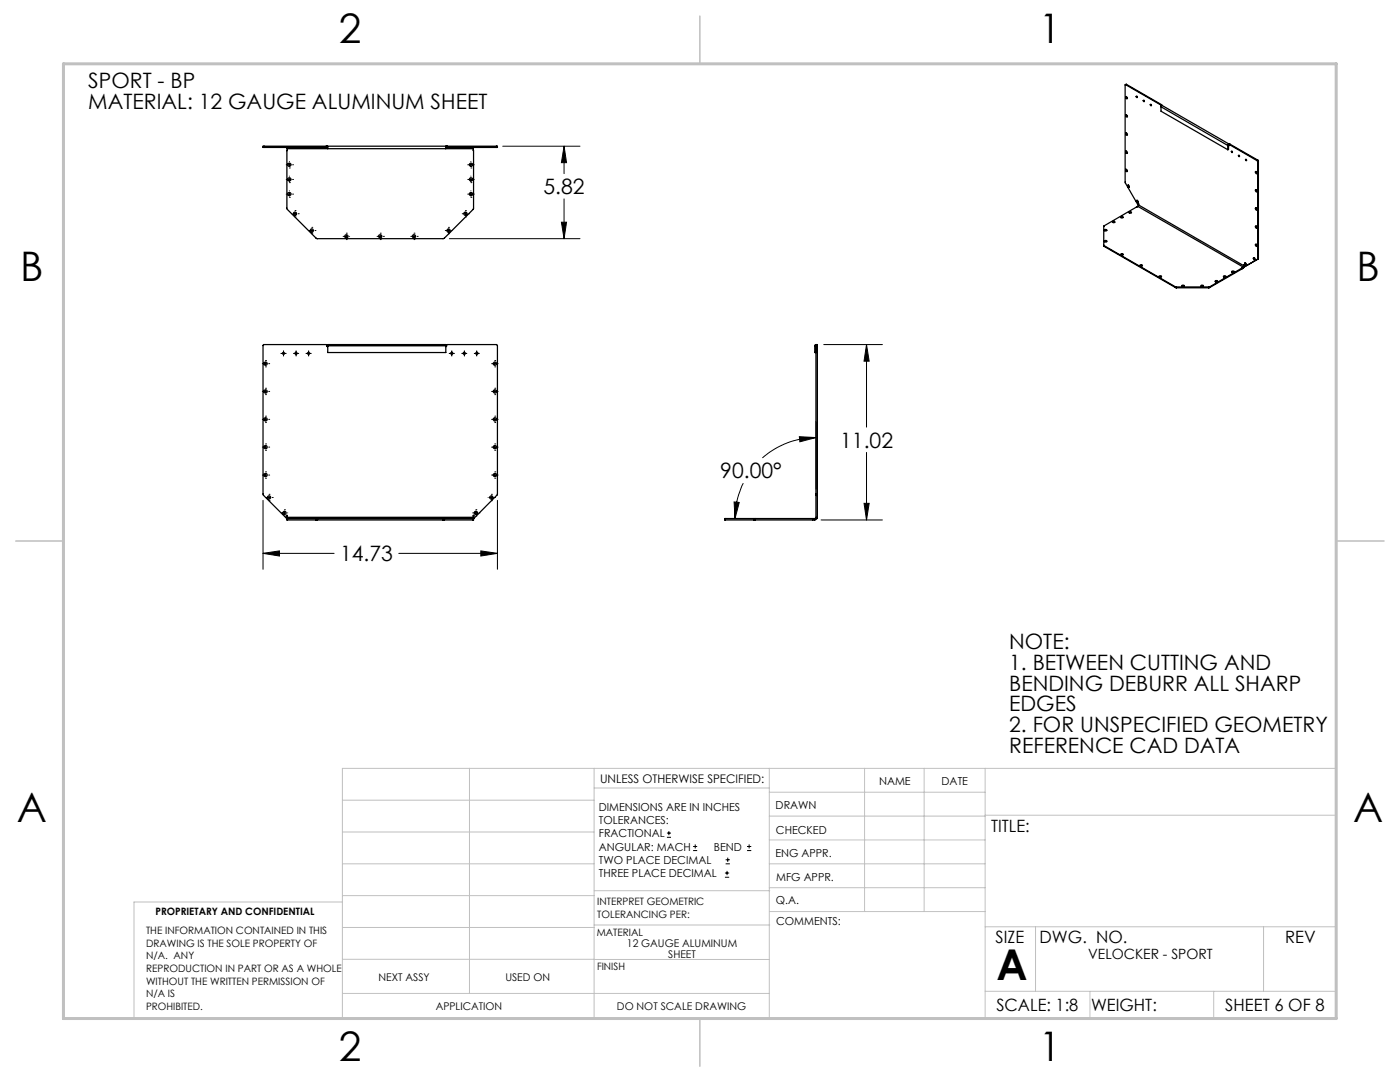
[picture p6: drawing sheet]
<svg xmlns="http://www.w3.org/2000/svg" width="279mm" height="216mm" viewBox="0 0 279 216" stroke-linecap="round" stroke-linejoin="round" font-family="sans-serif">
<g fill="none" stroke="#000" stroke-width=".2">
<path d="M57.1 38.7h.1M57.1 32.9h.1M57.1 35.8h.1M57.4 35.8h.7M57.4 32.9h.7M57.4 38.7h.7M57.7 39.4h.1M57.7 33.5h.1M57.7 36.4h.1M57.7 32.2h.1M57.7 32.6v.6M57.7 35.1v.1"/>
<path d="M57.7 35.5v.6M57.7 38.1h.1M57.7 38.4v.7M58.4 38.7h.1M58.4 32.9h.1M58.4 35.8h.1M93.3 35.8h.1M93.3 32.9h.1M93.3 38.7h.1M93.7 35.8h.6M93.7 32.9h.6M93.7 38.7h.6"/>
<path d="M94 36.4h.1M94 33.5h.1M94 39.4h.1M94 32.2h.1M94 32.6v.6M94 35.1v.1M94 35.5v.6M94 38.1h.1M94 38.4v.7M94.6 35.8h.1M94.6 32.9h.1M94.6 38.7h.1"/>
<path d="M100.3 29.2h15.4M112.6 29.2l.5 3.3h-1.1zM112.6 29.2v5.4M112.6 39.7v7.9M58.2 42.7h.1M58.6 42.7h.6M58.9 42h.1M58.9 43.3h.1M58.9 42.3v.7M59.5 42.7h.1M61.6 46h.1M61.9 46h.6"/>
<path d="M62.2 45.4h.1M62.2 46.6h.1M62.2 45.7v.6M62.9 46h.1M68.5 47.2h.1M68.8 47.2h.6M69.1 46.5h.1M69.1 47.8h.1M69.1 46.8v.7M69.7 47.2h.1M75.2 47.2h.1M75.6 47.2h.6"/>
<path d="M75.9 46.5h.1M75.9 47.8h.1M75.9 46.8v.7M76.5 47.2h.1M82 47.2h.1M82.3 47.2h.6M82.6 46.5h.1M82.6 47.8h.1M82.6 46.8v.7M83.3 47.2h.1M88.9 46h.1M89.2 46h.6"/>
<path d="M89.5 45.4h.1M89.5 46.6h.1M89.5 45.7v.6M89.7 47.6h26M90.1 46h.1M92.3 42.7h.1M92.6 42.7h.6M92.9 42h.1M92.9 43.3h.1M92.9 42.3v.7M93.5 42.7h.1M112 44.3h1.1l-.5 3.3z"/>
<path d="M52.4 78.1h.1M52.4 72.6h.1M52.7 78.1h.6M52.7 72.6h.6M53 77.5h.1M53 78.7h.1M53 71.9h.1M53 73.2h.1M53 72.2v.7M53 77.8v.6M53.6 78.1h.1M53.6 72.6h.1"/>
<path d="M56.1 70.5h1M56.6 70v1M58.6 70.5h1M59.1 70v1M61.1 70.5h1M61.6 70v1M89.6 70.5h1.1M90.2 70v1M92.1 70.5h1.1M92.7 70v1M94.7 70.5h1M95.1 70v1"/>
<path d="M98.1 78.1h.1M98.1 72.6h.1M98.4 78.1h.7M98.4 72.6h.7M98.7 77.5h.1M98.7 78.7h.1M98.7 71.9h.1M98.7 73.2h.1M98.7 72.2v.7M98.7 77.8v.6M99.4 78.1h.1M99.4 72.6h.1"/>
<path d="M164.4 68.8h11.7M172.9 68.8l.6 3.3h-1.1zM172.9 68.8v16.4M52.4 94.8h.1M52.4 89.2h.1M52.4 83.7h.1M52.5 99.8v13.8M52.7 94.8h.6M52.7 89.2h.6M52.7 83.7h.6M53 94.2h.1M53 95.4h.1"/>
<path d="M53 88.6h.1M53 89.9h.1M53 83h.1M53 84.3h.1M53 83.4v.6M53 88.9v.6M53 94.5v.6M53.1 99.3h.1M53.4 99.3h.6M53.6 94.8h.1M53.6 89.2h.1M53.6 83.7h.1"/>
<path d="M53.7 98.6h.1M53.7 99.9h.1M53.7 99v.6M54.3 99.3h.1M97.4 99.3h.1M97.8 99.3h.6M98.1 98.6h.1M98.1 99.9h.1M98.1 99v.6M98.1 83.7h.1M98.1 89.2h.1M98.1 94.8h.1"/>
<path d="M98.4 94.8h.7M98.4 89.2h.7M98.4 83.7h.7M98.7 99.3h.1M98.7 83h.1M98.7 84.3h.1M98.7 88.6h.1M98.7 89.9h.1M98.7 94.2h.1M98.7 95.4h.1M98.7 83.4v.6M98.7 88.9v.6"/>
<path d="M98.7 94.5v.6M99.3 99.8v13.8M99.4 94.8h.1M99.4 89.2h.1M99.4 83.7h.1M148.3 96.4a15.9 15.9 0 0 0-1.6 7.1M159.5 87.1l3.3 .2-3.2 .9zM162.8 87.3a16.3 16.3 0 0 0-10.6 4.1M162.8 84.1v13.5M172.9 90.3v13.5M52.5 110.4l3.3-.5v1zM52.5 110.4h14.2"/>
<path d="M56.1 102.3h.1M56.4 102.3h.7M56.8 101.7h.1M56.8 103h.1M56.8 102v.7M57.4 102.3h.1M79.6 110.4h19.7M94.3 102.3h.1M94.7 102.3h.6M95 101.7h.1M95 103h.1M95 102v.7"/>
<path d="M95.6 102.3h.1M96 109.9l3.3 .5-3.3 .5zM146.5 100.2l1 .1-.8 3.2zM163.9 103.8h12.2M172.4 100.4h1.1l-.6 3.4zM133.1 167.1h.8M133.1 166.2h.8M133.5 165.8v.9M138.3 169.7h.8M138.3 168.9h.8M138.7 168.5v.8M144.7 175h.8"/>
<path d="M144.7 174.2h.8M144.8 172.4h.9M144.8 171.6h.9M145.1 173.8v.8M145.2 171.1v.9M149.1 169.7h.8M149.1 168.9h.8M149.5 168.5v.8"/>
</g>
<g fill="none" stroke="#c0c0c0" stroke-width=".2">
<path d="M68.3 159.7h50.3M93.7 153.3v44.9M118.6 153.3v49.9M118.6 157.2h34.9M153.5 153.3v49.9M153.5 158.1h43.1M172.5 153.3v28.6M184.4 153.3v28.6M196.6 153.3v49.9M68.3 180h-41.6v23.2h240v-49.9h-198.4v49.9M68.3 178.7h50.3M68.3 172.4h50.3"/>
<path d="M68.3 166h50.3M118.6 177.7h35M153.5 167.6h43.1M153.5 162.8h43.1M153.5 172.4h43.1M153.5 177.1h43.1M196.6 162.7h70.1M68.3 198.2h85.2M68.3 191.4l85.2 .1M68.3 185.1h50.3M118.6 184.6h35M153.6 181.9h43"/>
<path d="M196.6 197.8h70.1M196.6 184.9h70.1M206.7 184.9v12.9M217.5 197.8v5.4M242.2 197.8v5.4M252.2 184.9v12.9"/>
</g>
<path d="M139.7 3.2v9.5M3.1 107.9h9.6M266.7 107.9h9.5M139.7 203.2v9.6" fill="none" stroke="#c0c0c0" stroke-width=".3"/>
<path d="M12.7 12.7h254v190.5h-254z" fill="none" stroke="#c0c0c0" stroke-width=".6"/>
<path d="M96 109.9l3.3 .5-3.3 .5zM52.5 110.4l3.3-.5v1zM159.5 87.1l3.3 .2-3.2 .9zM146.5 100.2l1 .1-.8 3.2zM172.4 100.4h1.1l-.6 3.4zM172.9 68.8l.6 3.3h-1.1zM112 44.3h1.1l-.5 3.3zM112.6 29.2l.5 3.3h-1.1z" fill="#000"/>
<g fill="none" stroke="#000" stroke-width=".25">
<path d="M224.6 16.9h-.1v19.5l2.7 4.6M224.6 16.9l7.1 4.1M224.8 16.8l-.2 .1M224.8 19.3l.2 .3M224.8 16.8l7 4.1M226.9 19.2l.1 .2M52.7 29.2h-.2v.2h.2M52.7 29.2h12.4M52.7 29.4h12.4M52.7 29.2v.2M57.3 30.1h.1M57.3 29.4v.3"/>
<path d="M57.3 29.7v12l5.9 5.9h25.5l5.8-5.9-.1-12M57.3 29.7h37.1M65.1 29.2h.2M65.1 29.4h.2M65.1 29.2v.2M65.3 29.2v.2M65.3 29.2h23.8M65.3 29.4h.1M65.4 29.2v.5M89 29.2v.5M89 29.4h.1M89.1 29.4h.2"/>
<path d="M89.1 29.2h.2M89.1 29.2v.2M89.3 29.2v.2M89.3 29.2h9.8M89.3 29.4h9.8M94.4 29.4v.3M99.1 29.2h.2v.2h-.2M99.1 29.2v.2M224.6 26.6a.21 .21 0 0 1 .4 .1 .21 .21 0 0 1-.2 .3zM224.6 30.2a.21 .21 0 0 1 .4 .1 .21 .21 0 0 1-.2 .3zM224.6 33.8a.21 .21 0 0 1 .4 .1 .21 .21 0 0 1-.2 .3zM224.7 22.9h.1a.24 .24 0 0 1 .2 .2 .24 .24 0 0 1-.1 .3l-.3-.3z"/>
<path d="M224.8 22.9l.2 .4M224.8 26.6l.2 .3M224.8 30.2l.2 .3M224.8 33.8l.2 .3M224.8 26.5v.1M224.8 30.2h.1M225.2 36.9l.2 .4M226.9 40l.3 .3M228.3 20l.1 .2M229.7 20.8l.1 .2M231.7 21l.1 .1M231.7 21.3l.3-.2 13.3 7.7"/>
<path d="M231.7 21.3l13.3 7.7M231.7 21.3v.9l13.3 7.7M231.8 20.9l.1 .2M231.8 20.9l-.1 .1M245 29v.9M245.2 28.9h.1M245.2 28.9v.9l-.2 .1M245.2 28.9l-.2 .1M245.3 28.9l-.1-.1-.2 .2M245.4 28.9l-.1 .2v-.1M245.4 28.9l5.5 3.2M245.5 28.8l-.3 .1"/>
<path d="M245.5 28.8l-.1 .1M245.5 28.8l5.5 3.2M245.9 30.2l.1 .1M247.3 31l.1 .2M248.7 31.8l.1 .2M250.5 34.3a.21 .21 0 0 1 .3 .1 .21 .21 0 0 1-.1 .2zM250.5 37.9a.21 .21 0 0 1 .3 .1 .21 .21 0 0 1-.1 .3zM250.7 34.2l.2 .4M250.7 37.9l.2 .3M250.7 37.9h.1M250.9 32.1l.1 .1M251 32.2v19.4"/>
<path d="M251 32l.1 .2M251 32l-.1 .1M251.1 32.2h-.1M251.1 32.2v19.3M220.3 48.9l.1 .1M220.4 49l14.2 8.2M220.4 49v.2M220.4 49.2l14.2 8.2M220.5 48a.23 .23 0 0 1 .2 0 .23 .23 0 0 1 .2 .2l-.1 .1a.23 .23 0 0 1-.2 0 .23 .23 0 0 1-.1-.3zM220.5 48.2h.4M220.5 46h.4M222 44.2a.23 .23 0 0 1 .3-.1 .23 .23 0 0 1 .1 .3h-.3z"/>
<path d="M222 44.4h.5M223.7 50.7a.24 .24 0 0 1 .3-.1 .24 .24 0 0 1 .2 .2 .28 .28 0 0 1-.3 .1 .28 .28 0 0 1-.2-.2zM223.7 43.3a.23 .23 0 0 1 .3-.1 .23 .23 0 0 1 .1 .3h-.3zM223.7 50.8h.4M223.7 43.4h.4M225.4 42.3a.23 .23 0 0 1 .2-.1 .23 .23 0 0 1 .2 .2l-.1 .1a.22 .22 0 0 1-.2 0 .22 .22 0 0 1-.1-.2zM225.4 42.5h.4M226.8 40a.21 .21 0 0 1 .3 .1 .21 .21 0 0 1-.2 .3zM227.1 41.2l-6.8 3.9v4l.1 .1M227.1 41.2l21 12.1M227.3 40.9l-.2 .3M227.3 40.9l21 12.2"/>
<path d="M227.3 40.9l-.1-.3v.4M227.3 41h-.1M227.5 52.9a.23 .23 0 0 1 .3-.1 .23 .23 0 0 1 .2 .2 .28 .28 0 0 1-.5-.1zM227.5 53.1h.4M231.3 55.1h.1a.24 .24 0 0 1 .2-.1 .24 .24 0 0 1 .2 .2 .26 .26 0 0 1-.3 .1 .26 .26 0 0 1-.2-.2zM231.4 55.2h.4M234.6 57.2l.2 .1M234.6 57.4h.2M234.6 57.2v.2M234.8 57.3h6.4M234.8 57.3v.1M234.8 57.4h6.4"/>
<path d="M235.9 57.1h.4M235.9 56.9a.24 .24 0 0 1 .3 0 .24 .24 0 0 1 .1 .2h-.4zM239.7 57.1h.4M239.7 56.9a.24 .24 0 0 1 .3 0 .24 .24 0 0 1 .1 .2h-.4zM241.2 57.3v.1M241.4 57.2l-.2 .1M241.4 57.4h-.2M241.4 57.2v.2M242.5 56.2h.5M242.6 56a.24 .24 0 0 1 .2 0 .24 .24 0 0 1 .2 .2 .23 .23 0 0 1-.3 .1 .23 .23 0 0 1-.1-.3zM244.2 55.1a.24 .24 0 0 1 .3-.1 .24 .24 0 0 1 .2 .2 .28 .28 0 0 1-.3 .1 .28 .28 0 0 1-.2-.2zM244.2 55.2h.4"/>
<path d="M245.8 54.2l.1-.1a.24 .24 0 0 1 .3 0 .24 .24 0 0 1 .1 .2 .28 .28 0 0 1-.3 .1 .28 .28 0 0 1-.2-.2zM245.9 54.3h.4M247.9 53.4h.1M247.9 53.4l-6.5 3.8M247.9 53.4v.2l-6.5 3.8M248.1 53.3l-.2 .1M248.1 53.3v.2M248.1 53.5l-.2 .1M248.3 53.1l-.2 .2M248.3 53.1v-.3l.1 .4M248.4 53.2l-.3 .3M248.4 53l-.1 .1"/>
<path d="M248.5 53.2h-.1M248.5 52.4l.2 .4M250.2 51.4h.1a.24 .24 0 0 1 .2 .2 .24 .24 0 0 1-.1 .3l-.2-.3zM250.3 51.4l.2 .4M250.5 41.5a.21 .21 0 0 1 .4 .1 .21 .21 0 0 1-.2 .3zM250.7 41.5l.2 .3M250.7 45.1l.2 .4M250.7 48.7l.2 .4M250.7 41.5h.1M251 51.6l-.1 .2 .2-.1M251.1 51.7l-2.7 1.5M251.1 51.5v.2"/>
<path d="M251.1 51.5l-.1 .1M65.4 69v-.2h23.6v.2M65.4 69.1h-.1l-.1-.3h-12.6l-.1 .1v29.8l4.7 4.7v-.6h.1v.4M65.4 69h23.6M65.4 69v1.3h23.6v-1.3M89 69.1h.1l.1-.3h9.9l.2 .2v29.6l-4.7 4.8v-.6h-.2v.4M162.6 69h.2M162.6 69v1.3h.2M162.8 68.8h.3v.2M162.8 68.8v.2M162.8 68.8l-.2 .2M162.8 69h.1"/>
<path d="M162.8 69h.3M162.8 69v29.6M163.1 69v29.6M162.8 98.6v.2M162.8 98.8h.3M162.8 98.6h.3M162.8 98.8v4.6h.3v-4.6M163.1 98.6v.2M57.3 103.5h.1M57.3 103.5l.1 .3M57.3 103.2v.3M57.3 103.2h37.1"/>
<path d="M57.4 103.5h5.7M57.4 103.8h5.7M57.4 103.5v.3M63.1 103.5h.3M63.1 103.8h.3M63.1 103.5v.3M63.4 103.5v.3M63.4 103.5h25M63.4 103.8h25M88.4 103.5h.3M88.4 103.8h.3M88.4 103.5v.3"/>
<path d="M88.7 103.5v.3M88.7 103.5h5.7M88.7 103.8h5.7M94.4 103.5h.1l-.1 .3M94.4 103.5v.3M94.4 103.2v.3M144.7 103.5h-.1l.1 .3M144.7 103.5h5.8M144.7 103.8h5.8M144.7 103.5v.3M150.5 103.8h.2M150.5 103.5h.2"/>
<path d="M150.5 103.5v.3M150.7 103.5h11.9M150.7 103.8h11.9M150.7 103.5v.3M162.2 103.5v.3M162.6 103.5v.3M162.8 103.2l-.2 .3M163.1 103.4l-.5 .4"/>
<circle cx="224.8" cy="19.5" r=".21"/>
<circle cx="226.8" cy="19.4" r=".15"/>
<circle cx="57.7" cy="38.7" r=".33"/>
<circle cx="57.7" cy="35.8" r=".33"/>
<circle cx="57.7" cy="32.9" r=".33"/>
<circle cx="94" cy="35.8" r=".33"/>
<circle cx="94" cy="38.7" r=".33"/>
<circle cx="94" cy="32.9" r=".33"/>
<circle cx="225.2" cy="37.2" r=".22"/>
<circle cx="228.3" cy="20.2" r=".15"/>
<circle cx="229.7" cy="21" r=".15"/>
<circle cx="245.8" cy="30.3" r=".14"/>
<circle cx="247.3" cy="31.1" r=".14"/>
<circle cx="248.7" cy="32" r=".14"/>
<circle cx="58.9" cy="42.6" r=".33"/>
<circle cx="62.2" cy="46" r=".31"/>
<circle cx="69.1" cy="47.2" r=".33"/>
<circle cx="75.9" cy="47.2" r=".33"/>
<circle cx="82.6" cy="47.2" r=".33"/>
<circle cx="89.5" cy="46" r=".31"/>
<circle cx="92.9" cy="42.6" r=".33"/>
<circle cx="220.7" cy="45.9" r=".22"/>
<circle cx="248.6" cy="52.7" r=".21"/>
<circle cx="250.7" cy="45.4" r=".21"/>
<circle cx="250.7" cy="49" r=".21"/>
<circle cx="53" cy="72.6" r=".33"/>
<circle cx="53" cy="78.1" r=".34"/>
<circle cx="56.6" cy="70.5" r=".21"/>
<circle cx="59.1" cy="70.5" r=".21"/>
<circle cx="61.6" cy="70.5" r=".21"/>
<circle cx="90.2" cy="70.5" r=".21"/>
<circle cx="92.7" cy="70.5" r=".21"/>
<circle cx="95.2" cy="70.5" r=".21"/>
<circle cx="98.8" cy="72.6" r=".33"/>
<circle cx="98.8" cy="78.1" r=".34"/>
<circle cx="53" cy="94.8" r=".33"/>
<circle cx="53" cy="83.7" r=".33"/>
<circle cx="53" cy="89.2" r=".34"/>
<circle cx="53.7" cy="99.3" r=".31"/>
<circle cx="98" cy="99.3" r=".33"/>
<circle cx="98.8" cy="94.8" r=".33"/>
<circle cx="98.8" cy="83.7" r=".33"/>
<circle cx="98.8" cy="89.2" r=".34"/>
<circle cx="56.8" cy="102.3" r=".33"/>
<circle cx="95" cy="102.3" r=".33"/>
</g>
<text font-size="8.5" x="198.9" y="195.5">A</text>
<g font-size="8.1">
<text x="67.6" y="8.5">2</text>
<text x="207.3" y="8.5">1</text>
<text x="4" y="56.2">B</text>
<text x="270.7" y="56.2">B</text>
<text x="3.3" y="164.1">A</text>
<text x="270" y="164.1">A</text>
<text x="67.6" y="211.7">2</text>
<text x="207.3" y="211.7">1</text>
</g>
<g font-size="4.2">
<text x="17.6" y="17.6">SPORT - BP</text>
<text x="17.6" y="21.7">MATERIAL: 12 GAUGE ALUMINUM SHEET</text>
<text x="108.5" y="38.8">5.82</text>
<text x="167.7" y="89.3">11.02</text>
<text x="143.7" y="95.5">90.00°</text>
<text x="67.9" y="112">14.73</text>
<text x="201.4" y="129.4">NOTE:</text>
<text x="201.4" y="133.6">1. BETWEEN CUTTING AND</text>
<text x="201.4" y="137.8">BENDING DEBURR ALL SHARP</text>
<text x="201.4" y="142">EDGES</text>
<text x="201.4" y="146.1">2. FOR UNSPECIFIED GEOMETRY</text>
<text x="201.4" y="150.3">REFERENCE CAD DATA</text>
</g>
<g font-size="3.4">
<text x="197.8" y="166">TITLE:</text>
<text x="198.7" y="188.1">SIZE</text>
<text x="207.5" y="188.1">DWG. NO.</text>
<text x="256.5" y="188.2">REV</text>
<text x="198.8" y="201.7">SCALE: 1:8</text>
<text x="217.7" y="201.8">WEIGHT:</text>
<text x="244.5" y="201.7">SHEET 6 OF 8</text>
</g>
<text font-size="2.8" x="217.2" y="191.3">VELOCKER - SPORT</text>
<text font-size="2.4" x="119.8" y="156.2">UNLESS OTHERWISE SPECIFIED:</text>
<g font-size="2.2">
<text x="119.5" y="161.8">DIMENSIONS ARE IN INCHES</text>
<text x="154.8" y="161.4">DRAWN</text>
<text x="175.4" y="156.6">NAME</text>
<text x="187.9" y="156.7">DATE</text>
<text x="119.5" y="164.4">TOLERANCES:</text>
<text x="119.5" y="167.1">FRACTIONAL</text>
<text x="154.9" y="166.3">CHECKED</text>
<text x="119.5" y="169.7">ANGULAR: MACH</text>
<text x="119.5" y="172.4">TWO PLACE DECIMAL</text>
<text x="142.5" y="169.7">BEND</text>
<text x="154.8" y="171">ENG APPR.</text>
<text x="119.5" y="175">THREE PLACE DECIMAL</text>
<text x="154.9" y="175.7">MFG APPR.</text>
<text x="154.9" y="180.4">Q.A.</text>
<text x="154.9" y="184.6">COMMENTS:</text>
</g>
<g font-size="2.1">
<text x="125.1" y="189">12 GAUGE ALUMINUM</text>
<text x="133.4" y="191.1">SHEET</text>
<text x="75.5" y="195.7">NEXT ASSY</text>
<text x="100.9" y="195.7">USED ON</text>
<text x="86.9" y="201.5">APPLICATION</text>
<text x="123.1" y="201.6">DO NOT SCALE DRAWING</text>
</g>
<g font-size="2">
<text x="31" y="182.6">PROPRIETARY AND CONFIDENTIAL</text>
<text x="119.2" y="180.6">INTERPRET GEOMETRIC</text>
<text x="119.2" y="183.1">TOLERANCING PER:</text>
<text x="29.2" y="186.4">THE INFORMATION CONTAINED IN THIS</text>
<text x="29.2" y="188.9">DRAWING IS THE SOLE PROPERTY OF</text>
<text x="29.2" y="191.4">N/A. ANY</text>
<text x="119.1" y="186.7">MATERIAL</text>
<text x="29.2" y="193.9">REPRODUCTION IN PART OR AS A WHOLE</text>
<text x="29.2" y="196.5">WITHOUT THE WRITTEN PERMISSION OF</text>
<text x="119.1" y="193.5">FINISH</text>
<text x="29.2" y="199">N/A IS</text>
<text x="29.2" y="201.5">PROHIBITED.</text>
</g>
</svg>
